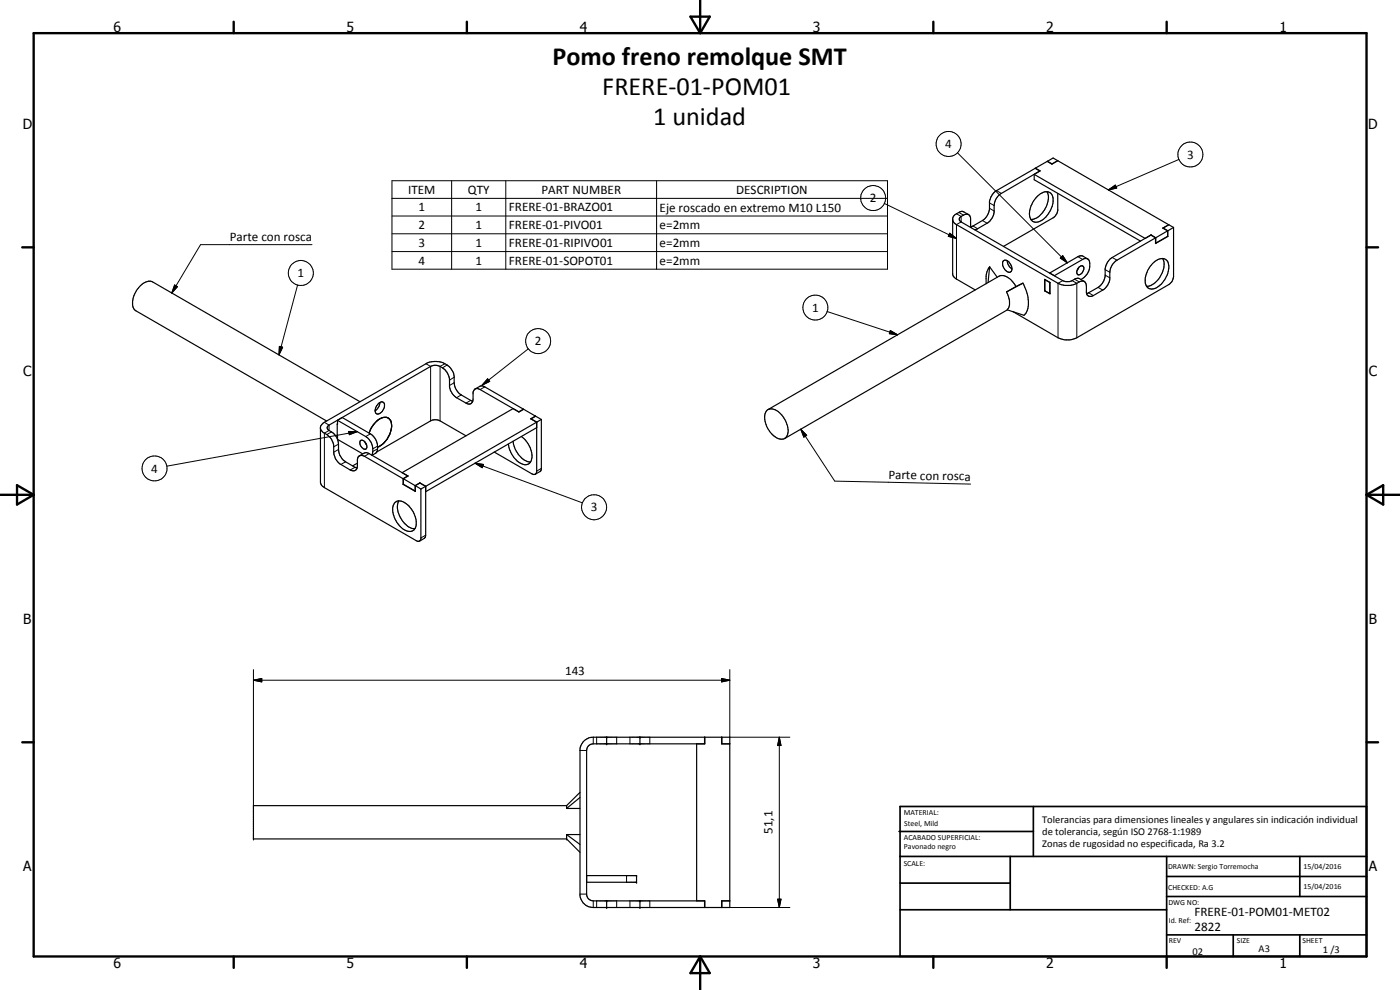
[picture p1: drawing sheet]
<svg xmlns="http://www.w3.org/2000/svg" width="420mm" height="297mm" viewBox="0 0 420 297" stroke-linecap="round" stroke-linejoin="round" font-family="sans-serif">
<g fill="none" stroke="#000" stroke-width=".35">
<path d="M310.4 52.3v1.6l31.9 18.4M310.4 52.3l33.3 19.2 1.8-1M310.7 50.5l1.4 .8-11.6 6.7a4.6 4.6 0 0 0-2.1 3.7v2a4.6 4.6 0 0 1-2.2 3.3l-3 1.7-.7 .2M310.7 50.5l-11.6 6.7a4.7 4.7 0 0 0-2.1 3.3l-.1 2.7a4.7 4.7 0 0 1-2.1 3l-3.4 1.9M310.7 50.5l1.5 .8-1.8 1M310.7 50.5h.1M311.2 59.1a3.2 3.2 0 0 1 4.1-1.1 4.3 4.3 0 0 1 0 4.9 5.6 5.6 0 0 1-4.5 3.8l-.6-.2a3.3 3.3 0 0 1-.9-4.3l.6-1.5zM314.2 57.5a6.3 6.3 0 0 1-1.9 6.9l-1.5 1.1-1.4 .4M314.4 48.4l1.4 .8 1.6-1-1.7 1-1.4-.8-3.6 2.1M314.4 48.4l1.6-1 34.8 20M314.4 48.4h.1M317.4 58v5.2l-.3 .9-.8 1.1-15.1 8.7"/>
<path d="M285.9 65.9l.3 .8 .9 .7 30.4 17.6a6.8 6.8 0 0 0 6.9-.6l1 .1M290.6 64.4l.6 .8 .1 2.5 .2 .6M290.6 64.4l-1.3-.8a2.94 2.94 0 0 0-3.1 1.2l-.3 .8v16.7l.9 1.3 5.9 3.4M290.6 64.4l-.1-.1a2.8 2.8 0 0 0-2.4 1l-.2 .8 .5 .5 30.5 17.6a4.1 4.1 0 0 0 4.1-.6l.8-.1 1.6 1M301.2 78.2a2.27 2.27 0 0 1 2.3 3.2 1.59 1.59 0 0 1-2.3-1.1l-.3-.9v-.9zM302.3 78.2a3.1 3.1 0 0 0 1.4 2.5M326.4 77.7l.2 .1a4.5 4.5 0 0 1-2.2 6.1M345.5 70.5l1.4 .8M345.5 70.5v.1M345.9 79.1a2.97 2.97 0 0 1 4.4-.8 6.4 6.4 0 0 1-1.7 6.9 3.2 3.2 0 0 1-4 1.2 3.6 3.6 0 0 1-.4-4.6l.4-1zM346.8 71.4l-11.6 6.7a4.6 4.6 0 0 0-2.1 3.6v2a4.6 4.6 0 0 1-2.1 3.3l-2.9 1.7a1.26 1.26 0 0 1-2-.6M346.8 71.4l-1.4-.9-11.6 6.8a4.9 4.9 0 0 0-2.1 3.3 6.7 6.7 0 0 1-.5 3.7l-1.4 1.7-3.7 2.1"/>
<path d="M346.8 72.9h.1M346.9 71.3v1.6M348.9 77.6a6.3 6.3 0 0 1-2.2 7.2l-1.5 .9-1.1 .2M349.1 68.4v.1M349.1 68.4l1.4 .9M350.4 69.3l.1 1.7M350.5 71l-3.7 2.1v-1.7M350.5 71l-3.6 1.9M350.8 67.4l-1.7 1M350.8 67.4l1.4 .8M350.8 67.4l-1.8 1.1 1.4 .8M352.2 68.2v14.8a3 3 0 0 1-1.4 2.4l-28 16.1a6.1 6.1 0 0 1-4.5 .1l-14.3-8.1"/>
<path d="M352.2 68.2l-5.3 3.1M297 80.1l-.5 4.7M297 80.1l2.3 3.1M297 80.1l-.9 1.9-.2 3.1M302.3 93l-66.8 38.6M304.9 86a5.3 5.3 0 0 0-4.5-3.3l-69.9 40.2M304.9 86l-2.8 1.6M307 85a9.9 9.9 0 0 1 .9 8.9l-.6 .7-5-1.6a5 5 0 0 0-.2-5.4M307 85l-4.9 2.6M307 85l-2.1 1M313.5 87.2h.1M313.6 83.9l1.4 .9"/>
<path d="M313.6 83.9v3.3M313.6 87.2l1.4 .9M313.7 83.9h-.1M315 81.9l8.8-5 1-.1 1.6 .9h-1.2l-8.8 5zM315 84.8h.1M315 84.8v3.3M315.1 84.8l-1.6-1v3.4M315.1 84.8v3.4l-1.6-1M315.1 88l-.1 .1M323.8 80.3l-.6 .8M323.8 80.2l.6-.4a.65 .65 0 0 1 .9 .5 1.84 1.84 0 0 1-1.8 2.1 1.65 1.65 0 0 1 .3-2.2zM325.4 84.5l.6 .7 .1 2.9"/>
<path d="M142.6 116.7l-.6 .8v2.3a1.28 1.28 0 0 1-.7 1.3 1.28 1.28 0 0 1-1.4-.2l-2.9-1.6a5.2 5.2 0 0 1-2.1-3.3v-2.3a4.5 4.5 0 0 0-5.4-3.9l-30.7 17.8a.86 .86 0 0 0-.6 .8 .86 .86 0 0 0 .6 .8 4.8 4.8 0 0 1 2.8 4.1 5.2 5.2 0 0 0 1.6 4.9l3.9 2.3M142.6 116.7l.7-.1 .8 .3 11.6 6.7 1.4-.8M142.6 116.7l1.6-.9h.7l12.2 7M96.2 128.5l.1 .5 .7 .8a4.8 4.8 0 0 1 3.1 3.9v2a4.6 4.6 0 0 0 2.2 3.7l2.8 1.6a1.33 1.33 0 0 0 1.5 .1 1.33 1.33 0 0 0 .7-1.3v-2l.1-.5 .5-.5M101.2 127.3h.1M101.2 127.3l.1 3.4M101.2 130.6l.1 1.2M101.3 126.1l1.4-.8 8.5 4.9a4.5 4.5 0 0 1 1.6 5.7l-1.1 .7M101.3 126.1l8.5 4.9a4.7 4.7 0 0 1 1.8 5.6M101.3 131.8l7.6 4.4M101.3 126.1l-.1 1.2M107.3 139l-1.5 .8"/>
<path d="M107.9 136.8l.6-.1 .9 .2 11.6 6.7M107.9 136.8l1.4-.9 .7-.1 .5 .2 11.9 6.8M108 120.5l-62.2-35.9a4.2 4.2 0 0 0-4.6 2.2 5.7 5.7 0 0 0-.9 6l57.7 33.5M108.2 132.2a1.61 1.61 0 0 1 1.6 .7 1.61 1.61 0 0 1 0 1.8 1.85 1.85 0 0 1-1.6-2.5zM109.5 132.6l.5 .9M110.8 129.9a6.7 6.7 0 0 1 4.5-4.7 2.4 2.4 0 0 1 2.1 3.5 7.7 7.7 0 0 1-4.1 5.5M112.6 123.2h.1M113.5 121.2a1.06 1.06 0 0 1 1.5-.5 1.06 1.06 0 0 1 .3 1.5 2.43 2.43 0 0 1-2.2 2 2.03 2.03 0 0 1 .4-3zM114 120.8a2.98 2.98 0 0 1-1.4 2.4M139.9 130.8l-7.8-4.5a3.1 3.1 0 0 0-2.9 0l-16.1 9.3M141.9 120.4l-3.5-1.9a4.7 4.7 0 0 1-2.1-3.6v-2a5.8 5.8 0 0 0-8.5-3.8l-30.4 17.6-.8 .7-.4 .8v16.5l.4 1 28.8 16.7 .6-.1 .3-.6v-15M154 132.4a7 7 0 0 0 4.9 6.2h.3"/>
<path d="M156.5 131a7 7 0 0 1 2.9 7.3 2.13 2.13 0 0 1-3.4 .6 7.8 7.8 0 0 1-3.4-5.7M157.1 122.8v.1M160.7 124.8l-3.5-2-1.5 .8-1.7-1-33.3 19.2 1.8 1-1.4 .8M160.7 124.8v.1M160.7 124.8l-1.4 .8 1.8 1.1M161.1 126.7v14.7a.87 .87 0 0 1-.4 .9 .87 .87 0 0 1-1-.1l-11.4-6.6M161.1 128.3l-33.3 19.2M161.1 126.7l-33.3 19.2M162.5 125.9l-1.7-1-1.5 .8 1.8 1M162.5 125.9v14.9l-.4 .7-1.5 .8M162.5 125.9l-1.4 .8M230.1 123.2a2.7 2.7 0 0 1 3.8 .6 7.2 7.2 0 0 1 2.4 6.7 2.01 2.01 0 0 1-3.2 .9 7 7 0 0 1-3.4-7.6z"/>
<path d="M118.6 150.7a2.84 2.84 0 0 1 3.7 .8 6.8 6.8 0 0 1 2.3 7 2.4 2.4 0 0 1-3.8 .1 7.5 7.5 0 0 1-2.8-7zM119.7 150.3a6.9 6.9 0 0 0 3 7.8l1.8 .6M121 145.3l3.7 2.1v-1.7M121 143.6v1.7M121.1 145.3h-.1M121.1 143.6l3.5 2.1M121.1 143.6v1.7M121.1 145.3l3.5 2M122.4 142.8v.1M122.4 142.8l-1.4 .8M124.6 145.7v1.6M124.6 147.3h.1"/>
<path d="M124.7 145.7l1.6 1M124.7 145.7l1.4-.8 1.7 1M126 144.9l-1.4 .8M126 144.9h.1M126 144.9l1.8 1M127.8 145.9v14.7l-.5 .9-1.4 .8M127.8 145.9l-1.5 .8M174.1 239.3l-4.1 3.3M174.1 237.7l-4.1 4M175 222.5l.4-.3a3.9 3.9 0 0 1 2.6-1h41v51.1h-41a4 4 0 0 1-3.9-3.5v-44.1l.2-.9zM182.1 221.2v2M192.1 221.2v2"/>
<path d="M209.1 223.2v47.1M211.4 221.2v2M211.5 221.2v2h-33.5a2 2 0 0 0-1.9 2v43.1a2 2 0 0 0 1.9 2h33.5v2M216.6 221.2v2h2.4M216.7 221.2v2M170 241.7h-93.9v10h93.9M170 242.6h4.1M170 241.7v.9M170 250.4v1.3M170 250.4l4.1 3M170 250.4h4.1M170 251.7l4.1 4"/>
<path d="M176.1 262.7h14.9v2h-14.9M182.1 270.3v2M192.1 270.3v2M211.4 270.3v2M216.7 270.3v2M219 270.3h-2.4v2"/>
</g>
<g fill="none" stroke="#000" stroke-width=".3">
<path d="M117.6 54.2h148.7v26.6h-148.7zM117.6 59.5h148.7M135.5 54.2v26.6M151.8 54.2v26.6M197.1 54.2v26.6M287.3 45.8l33 33.1M299.1 57.2l1.4 .8M332.6 57l2.1-1.5 .4 .9zM353.8 47.8l-21.2 9.2M93.6 73.4h-33.4l-8.6 14.5M117.6 64.8h148.7M117.6 70.1h148.7"/>
<path d="M117.6 75.5h148.7M265.4 61l21.7 10.5M285 70l2.1 1.5-2.5-.6zM287.1 64.1l1.3 .8v1.7l-1.3 .8v16.3M287.8 63.8l1.4 .8M292 67.8l1.4 .8M294.8 66.2l1.4 .8M297 62.5l1.4 .8M297 60.9l1.4 .8M318.9 76.7l1.4 2.2-2.1-1.5zM323.5 77l1.4 .9M333.8 77.3l1.4 .8"/>
<path d="M52.4 85.5l.8 .5-1.6 1.9zM89.3 85.5l-5.6 21M248.2 93.5l21.2 7M267.2 99.2l2.2 1.3-2.5-.4zM318.9 84.2l-1.4 .8v16.3M321.8 84.2l1.4 .8v16.3M322.5 83.8l1.4 .8M326.7 87.8l1.4 .9M329.6 86.2l1.4 .8M331.7 80.9l1.4 .8M331.7 82.5l1.4 .9M83.9 103.9l.9 .3-1.1 2.3z"/>
<path d="M127.8 109.1l1.4 .8v16.4M133.5 109.1l-1.4 .8v16.4M134.2 109.5l-1.4 .9M136.3 114.9l-1.4 .8M136.3 113.2l-1.4 .8M138.4 118.5l-1.4 .8M145.5 116.1l-1.4 .8M146.3 113.7l.7 .7-2.3 1.2zM158.6 104.6l-13.9 11M97.4 126.7l1.4 .9v1.6l-1.4 .8v16.3M99.5 129.6l-1.4 .8M101.6 133.3l-1.5 .8"/>
<path d="M101.6 134.9l-1.5 .8M103.7 138.6l-1.4 .8M104.6 129.5h2.6l-2.4 .9zM107.2 129.5l-57.1 10.4M110.8 136.1l-1.4 .8M111.2 130.2l-1.4 .8M113.3 134.7l-1.4 .8M113.3 133.9l-1.4 .8M141.3 120.1l-1.4 .8M142.6 139l2.5 .4-.4 .9zM142.6 139l32.2 11.9M240.3 128.8l1.8 1.8-.9 .5z"/>
<path d="M240.3 128.8l10.2 15.6 40.8 .8M106.5 140.2l-1.4 .8M162.5 140.5l-1.4 .9M127.8 160.6l-1.5 .8M76.1 204.1l2.5-.5v1zM76.1 204.1h142.9M76.1 200.9v40.8M216.6 203.6l2.4 .5-2.4 .5zM219 200.9v20.3h18.1M174.1 225.2h2M178 221.2v2M179.1 221.2v2"/>
<path d="M185.1 221.2v2M189 221.2v2M195 221.2v2M233.9 221.2l.5 2.5h-1zM233.9 221.2v51.1M174.1 268.3h2M178 270.3v2M179.1 270.3v2M185.1 270.3v2M188 262.7v2M189 270.3v2M195 270.3v2"/>
<path d="M219 272.3h18.1M233.4 269.8h1l-.5 2.5z"/>
<circle cx="262" cy="59.4" r="3.7"/>
<circle cx="284.7" cy="43.2" r="3.8"/>
<circle cx="357.2" cy="46.4" r="3.8"/>
<circle cx="90.3" cy="81.9" r="3.8"/>
<circle cx="244.7" cy="92.3" r="3.8"/>
<circle cx="161.5" cy="102.4" r="3.8"/>
<circle cx="46.4" cy="140.5" r="3.8"/>
<circle cx="178.3" cy="152.2" r="3.7"/>
</g>
<g fill="#000">
<circle cx="182.1" cy="223.2" r=".18"/>
<circle cx="182.1" cy="221.2" r=".18"/>
<circle cx="192.1" cy="221.2" r=".18"/>
<circle cx="192.1" cy="223.2" r=".18"/>
<circle cx="76.1" cy="251.7" r=".18"/>
<circle cx="170" cy="251.7" r=".18"/>
<circle cx="182.1" cy="270.3" r=".18"/>
<circle cx="182.1" cy="272.3" r=".18"/>
<circle cx="191" cy="262.7" r=".18"/>
<circle cx="191" cy="264.7" r=".18"/>
<circle cx="192.1" cy="272.3" r=".18"/>
<circle cx="192.1" cy="270.3" r=".18"/>
</g>
<g fill="none" stroke="#000" stroke-width=".71">
<path d="M10.1 9.9h400v277.1h-400zM70.1 6.5v3.4M140.1 6.5v3.4M207.2 5h5.8l-2.9 4.9zM210.1 0v9.9M280.1 6.5v3.4M350.1 6.5v3.4M6.7 74.2h3.4M410.1 74.2h3.5M.1 148.5h10M5.1 145.6l5 2.9-5 2.9zM410.1 148.5h10"/>
<path d="M410.1 148.5l5-2.9v5.8zM6.7 222.7h3.4M410.1 222.7h3.5M70.1 287v3.4M140.1 287v3.4M210.1 287v10M210.1 287l2.9 5h-5.8zM280.1 287v3.4M350.1 287v3.4"/>
</g>
<g fill="none" stroke="#000" stroke-width=".51">
<path d="M269.8 249.5h40.3M270.1 242h140v45h-140zM270.1 257h140M303.2 257v16M310.1 242v15M350.1 257v30M390.1 257v12M270.1 265h33.1M270.1 273h80M350.1 269h60M350.1 263h60M350.1 280.5h60"/>
<path d="M370.1 280.5v6.5M390.1 280.5v6.5"/>
</g>
<g fill="#000">
<path d="M332.6 57l2.1-1.5 .4 .9zM285 70l2.1 1.5-2.5-.6zM318.9 76.7l1.4 2.2-2.1-1.5zM52.4 85.5l.8 .5-1.6 1.9zM83.9 103.9l.9 .3-1.1 2.3zM146.3 113.7l.7 .7-2.3 1.2zM267.2 99.2l2.2 1.3-2.5-.4zM104.6 129.5h2.6l-2.4 .9zM142.6 139l2.5 .4-.4 .9zM240.3 128.8l1.8 1.8-.9 .5zM76.1 204.1l2.5-.5v1zM216.6 203.6l2.4 .5-2.4 .5z"/>
<path d="M233.9 221.2l.5 2.5h-1zM233.4 269.8h1l-.5 2.5z"/>
</g>
<g font-size="7.9">
<text x="165.8" y="19.6">Pomo freno remolque SMT</text>
<text x="180.8" y="28.6">FRERE-01-POM01</text>
<text x="196" y="37.6">1 unidad</text>
</g>
<g font-size="4.2">
<text x="34" y="9.6">6</text>
<text x="104" y="9.6">5</text>
<text x="174" y="9.6">4</text>
<text x="244" y="9.6">3</text>
<text x="314" y="9.6">2</text>
<text x="384" y="9.6">1</text>
<text x="6.8" y="38.7">D</text>
<text x="410.6" y="38.7">D</text>
<text x="7" y="112.9">C</text>
<text x="410.8" y="112.9">C</text>
<text x="7" y="187.1">B</text>
<text x="410.8" y="187.1">B</text>
<text x="7" y="261.4">A</text>
<text x="410.8" y="261.4">A</text>
<text x="34" y="290.4">6</text>
<text x="104" y="290.4">5</text>
<text x="174" y="290.4">4</text>
<text x="244" y="290.4">3</text>
<text x="314" y="290.4">2</text>
<text x="384" y="290.4">1</text>
</g>
<g font-size="3.9">
<text x="283.7" y="44.5">4</text>
<text x="356.3" y="47.7">3</text>
<text x="122.5" y="58.1">ITEM</text>
<text x="140.5" y="58.2">QTY</text>
<text x="162.5" y="58.1">PART NUMBER</text>
<text x="220.9" y="58.2">DESCRIPTION</text>
<text x="125.6" y="63.5">1</text>
<text x="142.7" y="63.5">1</text>
<text x="152.7" y="63.5">FRERE-01-BRAZO01</text>
<text x="197.9" y="63.5">Eje roscado en extremo M10 L150</text>
<text x="261.1" y="60.7">2</text>
<text x="125.6" y="68.8">2</text>
<text x="142.7" y="68.8">1</text>
<text x="152.7" y="68.8">FRERE-01-PIVO01</text>
<text x="197.9" y="68.8">e=2mm</text>
<text x="68.9" y="72.4">Parte con rosca</text>
<text x="125.6" y="74.1">3</text>
<text x="142.7" y="74.1">1</text>
<text x="152.7" y="74.1">FRERE-01-RIPIVO01</text>
<text x="197.9" y="74.1">e=2mm</text>
<text x="89.3" y="83.2">1</text>
<text x="125.6" y="79.4">4</text>
<text x="142.7" y="79.4">1</text>
<text x="152.7" y="79.4">FRERE-01-SOPOT01</text>
<text x="197.9" y="79.4">e=2mm</text>
<text x="243.7" y="93.6">1</text>
<text x="160.5" y="103.6">2</text>
<text x="45.4" y="141.9">4</text>
<text x="266.6" y="143.7" transform="rotate(1 266.6 143.7)">Parte con rosca</text>
<text x="177.3" y="153.5">3</text>
<text x="169.6" y="202.6">143</text>
<text x="231.8" y="250.2" transform="rotate(-90 231.8 250.2)">51,1</text>
<text x="358.5" y="275">FRERE-01-POM01-MET02</text>
<text x="358.5" y="279.4">2822</text>
</g>
<g font-size="3.1">
<text x="312.7" y="246.8">Tolerancias para dimensiones lineales y angulares sin indicación individual</text>
<text x="312.7" y="250.4">de tolerancia, según ISO 2768-1:1989</text>
<text x="312.7" y="254">Zonas de rugosidad no especificada, Ra 3.2</text>
<text x="357.9" y="286.4">02</text>
<text x="377.7" y="285.6">A3</text>
<text x="397" y="285.9">1 /3</text>
</g>
<g font-size="2.4">
<text x="271.2" y="244.4">MATERIAL:</text>
<text x="271.3" y="252">ACABADO SUPERFICIAL:</text>
<text x="271.4" y="247.9">Steel, Mild</text>
<text x="271.3" y="254.6">Pavonado negro</text>
<text x="271.2" y="259.7">SCALE:</text>
<text x="350.6" y="260.8">DRAWN: Sergio Torremocha</text>
<text x="391.2" y="260.6">15/04/2016</text>
<text x="350.6" y="267">CHECKED: A.G</text>
<text x="391.2" y="266.7">15/04/2016</text>
<text x="350.6" y="271.4">DWG NO:</text>
<text x="350.8" y="276.9">Id. Ref:</text>
<text x="350.8" y="282.8">REV</text>
<text x="371.2" y="282.9">SIZE</text>
<text x="390.9" y="282.9">SHEET</text>
</g>
</svg>
